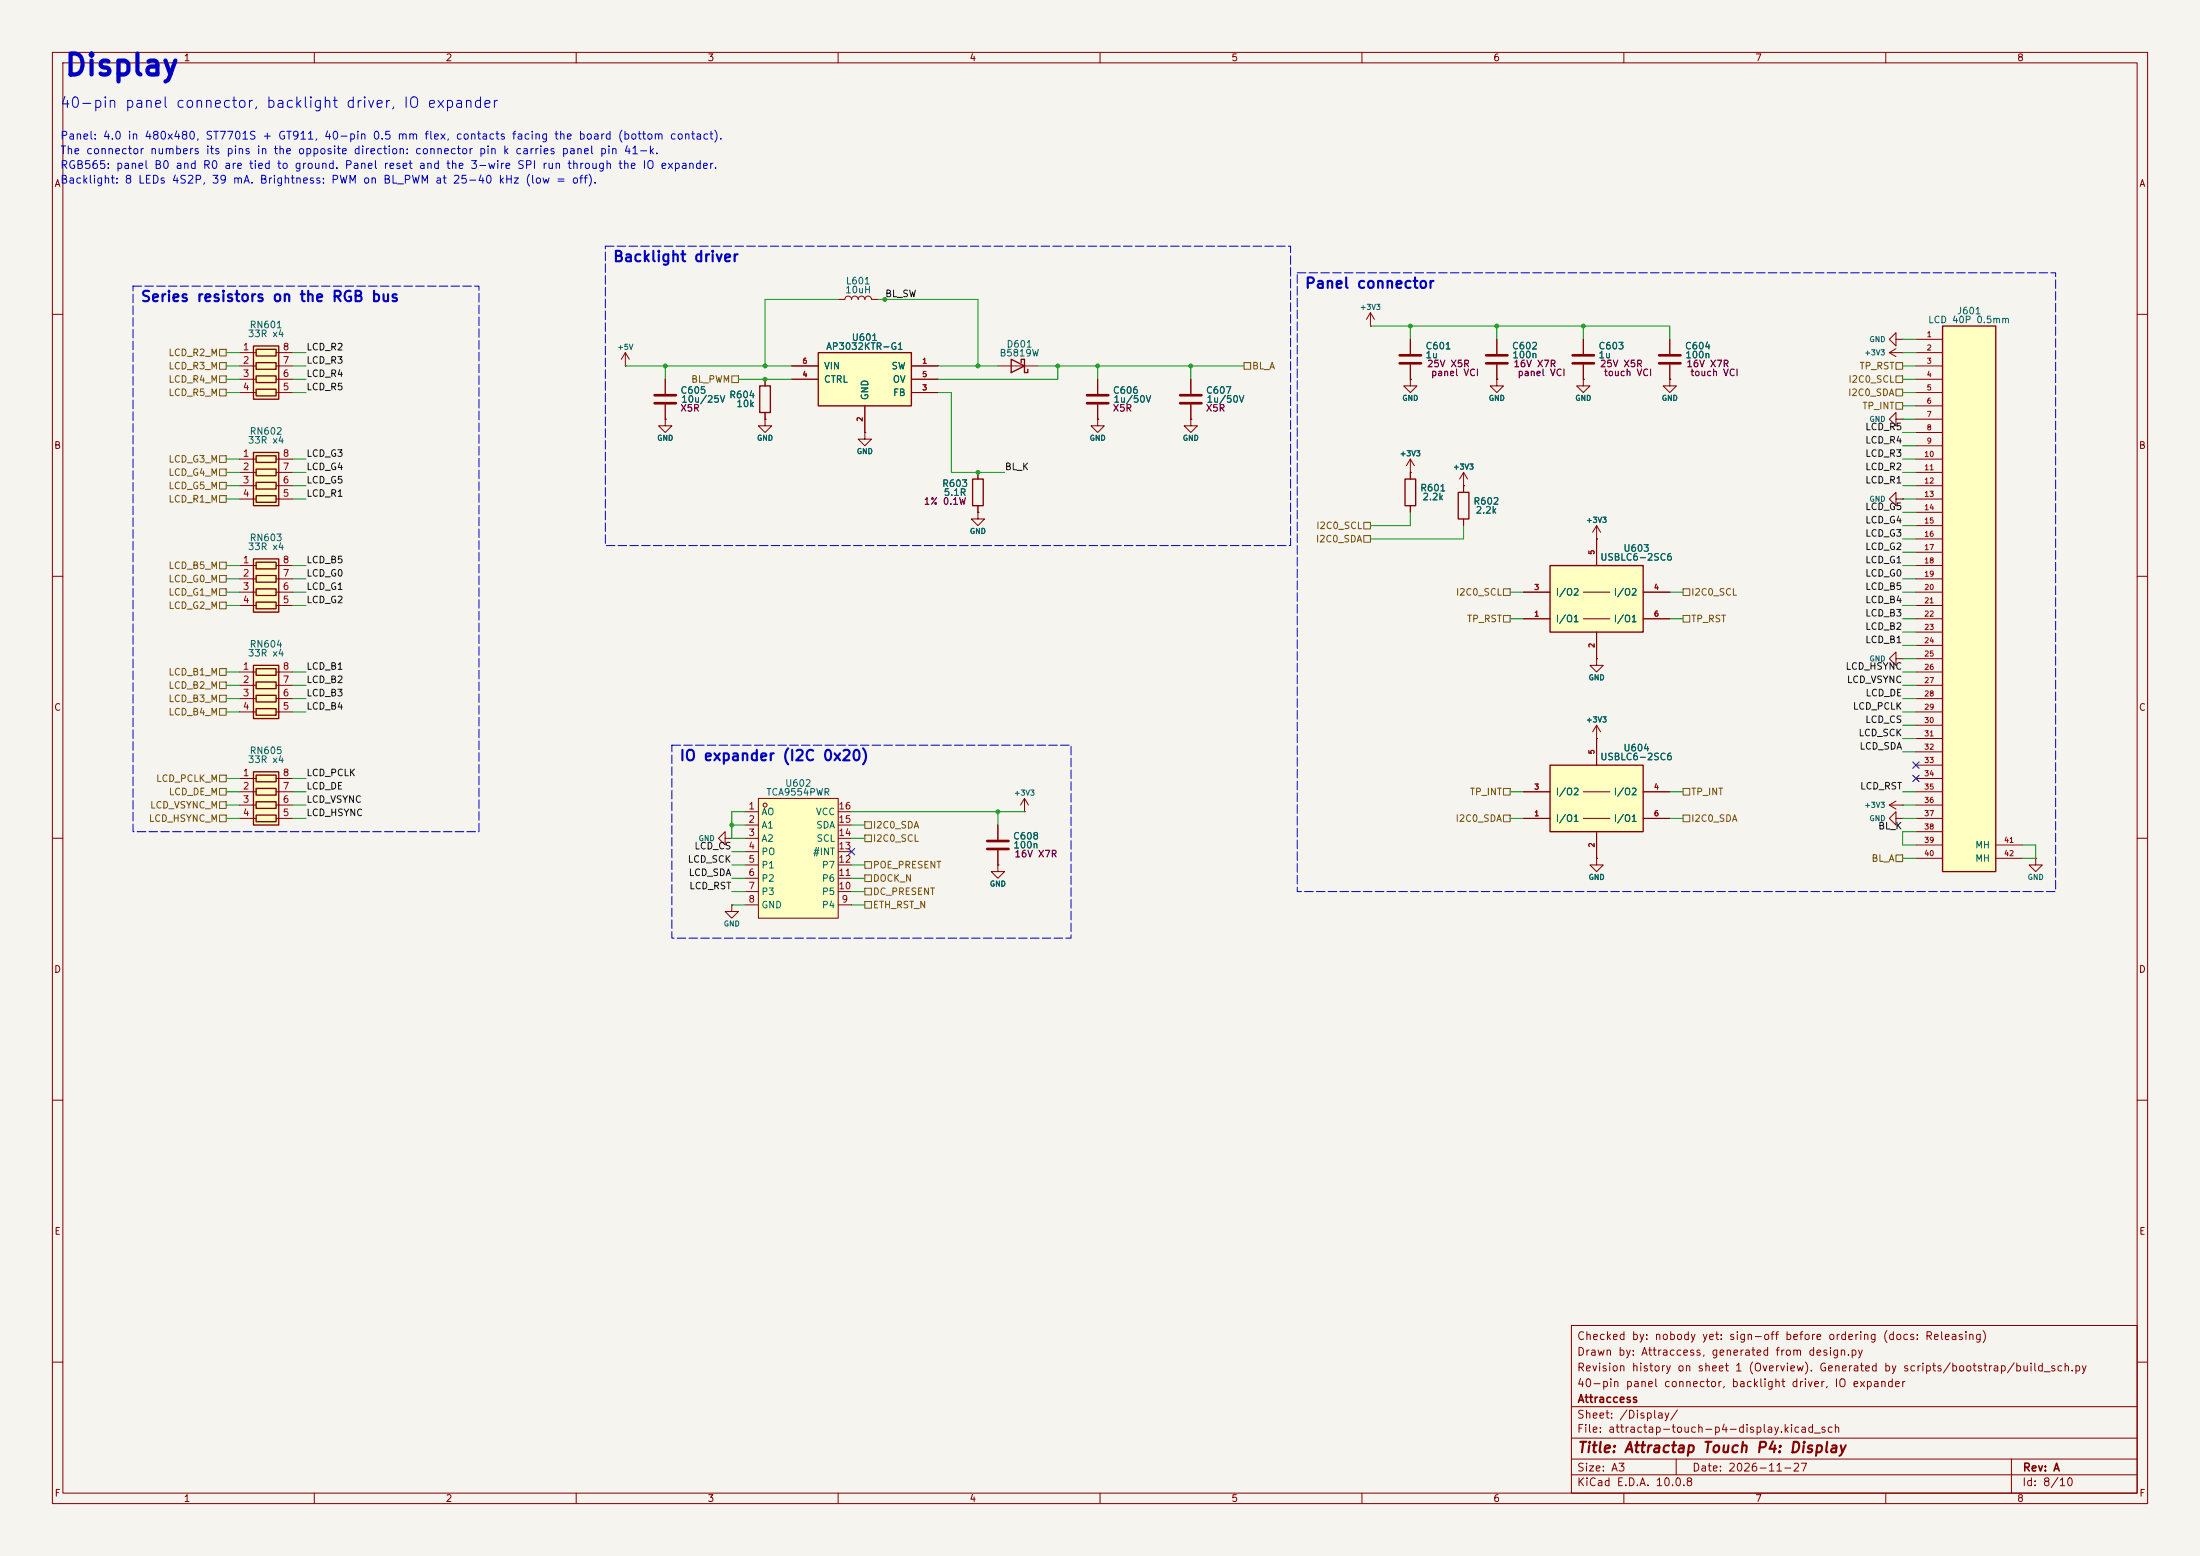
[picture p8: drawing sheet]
<svg xmlns="http://www.w3.org/2000/svg" width="420mm" height="297mm" viewBox="0 0 420 297" stroke-linecap="round" stroke-linejoin="round" font-family="sans-serif">
<path d="M0 0h420v297h-420z" fill="#f5f4ef" stroke="#f5f4ef" stroke-width=".19"/>
<g fill="none" stroke="#840000" stroke-width=".19">
<path d="M10 10h400v277h-400zM12 12h396v273h-396zM60 10v2M110 10v2M160 10v2M210 10v2M260 10v2M310 10v2M360 10v2M10 60h2M408 60h2M10 110h2"/>
<path d="M408 110h2M10 160h2M408 160h2M10 210h2M408 210h2M300 253h108v32h-108zM10 260h2M300 278.5h108M300 274.5h108M300 268.5h108M320 278.5v3M384 278.5v6.5"/>
<path d="M408 260h2M60 285v2M110 285v2M160 285v2M210 285v2M260 285v2M300 281.5h108M310 285v2M360 285v2"/>
</g>
<path d="M48.4 127h4.8v10.2h-4.8z" fill="#ffffc2"/>
<path d="M48.4 127h4.8v10.2h-4.8zM48.9 127.6h3.8v1.3h-3.8zM48.9 130.2h3.8v1.2h-3.8zM48.9 132.7h3.8v1.3h-3.8zM48.9 135.3h3.8v1.2h-3.8z" fill="none" stroke="#840000" stroke-width=".25"/>
<path d="M45.7 128.3h3.2M45.7 130.8h3.2M45.7 133.4h3.2M45.7 135.9h3.2M52.7 128.3h3.2M52.7 130.8h3.2M52.7 133.4h3.2M52.7 135.9h3.2" fill="none" stroke="#840000" stroke-width=".19"/>
<path d="M156.2 67.3h17.8v10.2h-17.8z" fill="#ffffc2"/>
<path d="M156.2 67.3h17.8v10.2h-17.8z" fill="none" stroke="#840000" stroke-width=".25"/>
<path d="M160 57.2h1.3a.64 .64 0 0 1 .6-.7 .64 .64 0 0 1 .7 .7 .64 .64 0 0 1 .6-.7 .64 .64 0 0 1 .6 .7 .64 .64 0 0 1 .7-.7 .64 .64 0 0 1 .6 .7 .64 .64 0 0 1 .6-.7 .64 .64 0 0 1 .7 .7h1.2M151.1 69.9h5.1M151.1 72.4h5.1M165.1 77.5v5.1M174 69.9h5.1M174 74.9h5.1M174 72.4h5.1" fill="none" stroke="#840000" stroke-width=".19"/>
<path d="M144.8 152.4h15.2v22.9h-15.2z" fill="#ffffc2"/>
<g fill="none" stroke="#840000" stroke-width=".19">
<path d="M302.3 72.4v1.3h1.2l-1.2 1.2-1.3-1.2h1.3M302.3 72.4h.1M302.3 64.8v2.8M302.3 69.6v2.8M318.8 72.4v1.3h1.2l-1.2 1.2-1.3-1.2h1.3M318.8 72.4h.1M318.8 64.8v2.8M318.8 69.6v2.8M304.8 125.7v1.3h1.3l-1.3 1.3-1.3-1.3h1.3M304.8 125.7h.1M142.2 154.9h2.6M142.2 157.5h2.6"/>
<path d="M144.8 152.4h15.2v22.9h-15.2zM160 154.9h2.6M160 157.5h2.6M138.4 160v-1.2l-1.2 1.2 1.2 1.3v-1.3h1.3M139.7 160h.1M139.7 172.7v1.3h1.3l-1.3 1.3-1.3-1.3h1.3M139.7 172.7h.1M142.2 160h2.6M142.2 162.6h2.6M142.2 165.1h2.6M142.2 167.6h2.6M142.2 170.2h2.6"/>
<path d="M142.2 172.7h2.6M160 160h2.6M160 162.6h2.6M160 165.1h2.6M160 167.6h2.6M160 170.2h2.6M160 172.7h2.6M304.8 163.8v1.3h1.3l-1.3 1.3-1.3-1.3h1.3M304.8 163.8h.1"/>
<circle cx="146.1" cy="153.7" r=".38"/>
</g>
<path d="M300.2 67.8h4.1M300.2 69.3h4.1M316.7 67.8h4.1M316.7 69.3h4.1" fill="none" stroke="#840000" stroke-width=".51"/>
<path d="M295.9 146.1h17.8v12.7h-17.8z" fill="#ffffc2"/>
<path d="M295.9 146.1h17.8v12.7h-17.8z" fill="none" stroke="#840000" stroke-width=".25"/>
<path d="M290.8 151.1h5.1M290.8 156.2h5.1M302.3 151.1h5M302.3 156.2h5M304.8 141v5.1M304.8 158.8v5M313.7 151.1h5.1M313.7 156.2h5.1" fill="none" stroke="#840000" stroke-width=".19"/>
<path d="M295.9 108h17.8v12.7h-17.8z" fill="#ffffc2"/>
<path d="M295.9 108h17.8v12.7h-17.8z" fill="none" stroke="#840000" stroke-width=".25"/>
<g fill="none" stroke="#840000" stroke-width=".19">
<path d="M119.4 69.9h.1M119.4 67.3l-.8 1.3M119.4 67.3l.7 1.3M119.4 67.3v2.6M290.8 113h5.1M290.8 118.1h5.1M302.3 113h5M302.3 118.1h5M304.8 102.9v5.1M313.7 113h5.1M313.7 118.1h5.1M304.8 120.7v5"/>
<path d="M304.8 138.4v2.6M304.8 138.4l-.8 1.3M304.8 138.4l.8 1.3M304.8 141h.1"/>
</g>
<path d="M48.4 86.4h4.8v10.1h-4.8z" fill="#ffffc2"/>
<path d="M48.4 86.4h4.8v10.1h-4.8zM48.9 87h3.8v1.3h-3.8zM48.9 89.5h3.8v1.3h-3.8zM48.9 92.1h3.8v1.2h-3.8zM48.9 94.6h3.8v1.3h-3.8z" fill="none" stroke="#840000" stroke-width=".25"/>
<path d="M45.7 87.6h3.2M45.7 90.2h3.2M45.7 92.7h3.2M45.7 95.3h3.2M52.7 87.6h3.2M52.7 90.2h3.2M52.7 92.7h3.2M52.7 95.3h3.2" fill="none" stroke="#840000" stroke-width=".19"/>
<path d="M48.4 147.3h4.8v10.2h-4.8z" fill="#ffffc2"/>
<path d="M48.4 147.3h4.8v10.2h-4.8zM48.9 148h3.8v1.2h-3.8zM48.9 150.5h3.8v1.3h-3.8zM48.9 153h3.8v1.3h-3.8zM48.9 155.6h3.8v1.2h-3.8z" fill="none" stroke="#840000" stroke-width=".25"/>
<path d="M45.7 148.6h3.2M45.7 151.1h3.2M45.7 153.7h3.2M45.7 156.2h3.2M52.7 148.6h3.2M52.7 151.1h3.2M52.7 153.7h3.2M52.7 156.2h3.2" fill="none" stroke="#840000" stroke-width=".19"/>
<path d="M48.4 66h4.8v10.2h-4.8z" fill="#ffffc2"/>
<path d="M48.4 66h4.8v10.2h-4.8zM48.9 66.7h3.8v1.2h-3.8zM48.9 69.2h3.8v1.3h-3.8zM48.9 71.8h3.8v1.2h-3.8zM48.9 74.3h3.8v1.3h-3.8z" fill="none" stroke="#840000" stroke-width=".25"/>
<path d="M45.7 67.3h3.2M45.7 69.9h3.2M45.7 72.4h3.2M45.7 74.9h3.2M52.7 67.3h3.2M52.7 69.9h3.2M52.7 72.4h3.2M52.7 74.9h3.2M186.7 97.8v1.3h1.3l-1.3 1.2-1.3-1.2h1.3M186.7 97.8h.1" fill="none" stroke="#840000" stroke-width=".19"/>
<path d="M48.4 106.7h4.8v10.1h-4.8z" fill="#ffffc2"/>
<path d="M48.4 106.7h4.8v10.1h-4.8zM48.9 107.3h3.8v1.3h-3.8zM48.9 109.9h3.8v1.2h-3.8zM48.9 112.4h3.8v1.3h-3.8zM48.9 114.9h3.8v1.3h-3.8z" fill="none" stroke="#840000" stroke-width=".25"/>
<g fill="none" stroke="#840000" stroke-width=".19">
<path d="M45.7 108h3.2M45.7 110.5h3.2M45.7 113h3.2M45.7 115.6h3.2M52.7 108h3.2M52.7 110.5h3.2M52.7 113h3.2M52.7 115.6h3.2M304.8 102.9h.1M304.8 100.3l-.8 1.3M304.8 100.3l.8 1.3M304.8 100.3v2.6"/>
<path d="M360.7 153.7l1.2 .7M360.7 153.7h2.5M361.9 156.2v-1.3l-1.2 1.3 1.2 1.3v-1.3h1.3M361.9 152.9l-1.2 .8M363.2 153.7h.1M363.2 156.2h.1"/>
</g>
<path d="M370.8 62.2h10.2v104.2h-10.2z" fill="#ffffc2"/>
<path d="M145 73.7h2.1v5h-2.1zM193 68.6l2.6 1.3-2.6 1.2zM194.9 69.2v-.6h.7v2.5h.6v-.6M370.8 62.2h10.2v104.2h-10.2zM185.7 91.4h2v5.1h-2zM268.2 91.4h2.1v5.1h-2.1zM278.4 94h2v5.1h-2z" fill="none" stroke="#840000" stroke-width=".25"/>
<g fill="none" stroke="#840000" stroke-width=".19">
<path d="M261.6 59.7l-.7 1.3M261.6 59.7l.8 1.3M261.6 59.7v2.5M127 72.4v2.8M127 77.2v2.8M146 72.4v1.3M146 78.7v1.3M151.1 69.9h5.1M151.1 72.4h5.1M165.1 77.5v5.1M174 69.9h5.1M174 72.4h5.1"/>
<path d="M174 74.9h5.1M190.5 69.9h7.6M209.5 72.4v2.8M209.5 77.2v2.8M227.3 72.4v2.8M227.3 77.2v2.8M261.6 62.2h.1M269.2 72.4v1.3h1.3l-1.3 1.2-1.2-1.2h1.2M269.2 72.4h.1M269.2 64.8v2.8M269.2 69.6v2.8M285.7 72.4v1.3h1.3l-1.3 1.2-1.2-1.2h1.2"/>
<path d="M285.7 72.4h.1M285.7 64.8v2.8M285.7 69.6v2.8M302.3 72.4h.1M302.3 64.8v2.8M302.3 69.6v2.8M318.8 72.4h.1M318.8 64.8v2.8M318.8 69.6v2.8M360.7 67.3h2.5M360.7 67.3l1.2 .8M361.9 64.8v-1.3l-1.2 1.3 1.2 1.2v-1.2h1.3"/>
<path d="M361.9 66.5l-1.2 .8M363.2 64.8h.1M363.2 67.3h.1M365.8 64.8h5M365.8 67.3h5M365.8 69.9h5M365.8 72.4h5M365.8 74.9h5M365.8 77.5h5M127 80v1.3h1.3l-1.3 1.3-1.3-1.3h1.3M127 80h.1M146 80v1.3h1.3l-1.3 1.3-1.2-1.3h1.2"/>
<path d="M146 80h.1M165.1 82.6v1.2h1.3l-1.3 1.3-1.3-1.3h1.3M165.1 82.6h.1M186.7 97.8h.1M186.7 90.2v1.2M186.7 96.5v1.3M209.5 80v1.3h1.3l-1.3 1.3-1.2-1.3h1.2M209.5 80h.1M227.3 80v1.3h1.3l-1.3 1.3-1.2-1.3h1.2M227.3 80h.1M269.2 90.2h.1M269.2 87.6v3.8"/>
<path d="M269.2 96.5v1.3M269.2 87.6l-.7 1.3M269.2 87.6l.8 1.3M279.4 92.7h.1M279.4 90.2v3.8M279.4 99.1v1.2M279.4 90.2l-.8 1.2M279.4 90.2l.8 1.2M361.9 95.3v-1.3l-1.2 1.3 1.2 1.2v-1.2h1.3M361.9 80v-1.3l-1.2 1.3 1.2 1.3v-1.3h1.3M363.2 95.3h.1M363.2 80h.1"/>
<path d="M365.8 80h5M365.8 82.6h5M365.8 85.1h5M365.8 87.6h5M365.8 90.2h5M365.8 92.7h5M365.8 95.3h5M365.8 97.8h5M290.8 113h5.1M290.8 118.1h5.1M304.8 102.9h.1M304.8 102.9v5.1"/>
<path d="M313.7 113h5.1M313.7 118.1h5.1M365.8 100.3h5M365.8 102.9h5M365.8 105.4h5M365.8 108h5M365.8 110.5h5M365.8 113h5M365.8 115.6h5M365.8 118.1h5M304.8 125.7h.1M304.8 120.7v5"/>
<path d="M361.9 125.7v-1.2l-1.2 1.2 1.2 1.3v-1.3h1.3M363.2 125.7h.1M365.8 120.7h5M365.8 123.2h5M365.8 125.7h5M365.8 128.3h5M365.8 130.8h5M365.8 133.4h5M365.8 135.9h5M365.8 138.4h5M190.5 157.5v2.8M195.6 154.9h.1"/>
<path d="M195.6 152.4l-.8 1.3M195.6 152.4l.7 1.3M195.6 152.4v2.5M290.8 151.1h5.1M290.8 156.2h5.1M304.8 141h.1M304.8 141v5.1M304.8 158.8v5M313.7 151.1h5.1M313.7 156.2h5.1M365.8 141h5M365.8 143.5h5"/>
<path d="M365.8 146.1h5M365.8 148.6h5M365.8 151.1h5M365.8 153.7h5M365.8 156.2h5M365.8 158.8h5M190.5 165.1v1.3h1.3l-1.3 1.2-1.3-1.2h1.3M190.5 165.1h.1M190.5 162.3v2.8M304.8 163.8h.1M365.8 161.3h5M365.8 163.8h5"/>
<path d="M381 161.3h5.1M381 163.8h5.1M388.6 163.8v1.3h1.3l-1.3 1.3-1.3-1.3h1.3M388.6 163.8h.1"/>
</g>
<path d="M125 75.4h4M125 77h4M207.5 75.4h4.1M207.5 77h4.1M225.3 75.4h4.1M225.3 77h4.1M267.2 67.8h4.1M267.2 69.3h4.1M283.7 67.8h4.1M283.7 69.3h4.1M188.5 160.5h4M188.5 162.1h4" fill="none" stroke="#840000" stroke-width=".51"/>
<g fill="none" stroke="#725600" stroke-width=".19">
<path d="M41.9 71.8h1.3v1.2h-1.3zM41.9 66.7h1.3v1.2h-1.3zM41.9 69.2h1.3v1.3h-1.3zM41.9 74.3h1.3v1.3h-1.3zM139.7 71.8h1.3v1.2h-1.3zM237.5 69.2h1.3v1.3h-1.3zM361.9 69.2h1.3v1.3h-1.3zM361.9 71.8h1.3v1.2h-1.3zM361.9 74.3h1.3v1.3h-1.3zM361.9 76.8h1.3v1.3h-1.3zM41.9 94.6h1.3v1.3h-1.3zM41.9 87h1.3v1.3h-1.3z"/>
<path d="M41.9 89.5h1.3v1.3h-1.3zM41.9 92.1h1.3v1.2h-1.3zM260.3 99.7h1.3v1.3h-1.3zM41.9 107.3h1.3v1.3h-1.3zM41.9 114.9h1.3v1.3h-1.3zM41.9 112.4h1.3v1.3h-1.3zM41.9 109.9h1.3v1.2h-1.3zM260.3 102.2h1.3v1.3h-1.3zM287 112.4h1.3v1.3h-1.3zM287 117.5h1.3v1.2h-1.3zM321.3 112.4h1.3v1.3h-1.3zM321.3 117.5h1.3v1.2h-1.3z"/>
<path d="M41.9 135.3h1.3v1.2h-1.3zM41.9 132.7h1.3v1.3h-1.3zM41.9 130.2h1.3v1.2h-1.3zM41.9 127.6h1.3v1.3h-1.3zM41.9 148h1.3v1.2h-1.3zM41.9 150.5h1.3v1.3h-1.3zM41.9 155.6h1.3v1.2h-1.3zM41.9 153h1.3v1.3h-1.3zM165.1 159.4h1.3v1.3h-1.3zM165.1 156.8h1.3v1.3h-1.3zM287 150.5h1.3v1.3h-1.3zM287 155.6h1.3v1.2h-1.3z"/>
<path d="M321.3 155.6h1.3v1.2h-1.3zM321.3 150.5h1.3v1.3h-1.3zM165.1 164.5h1.3v1.2h-1.3zM165.1 172.1h1.3v1.3h-1.3zM165.1 167h1.3v1.3h-1.3zM165.1 169.5h1.3v1.3h-1.3zM361.9 163.2h1.3v1.3h-1.3z"/>
</g>
<g fill="none" stroke="#009600" stroke-width=".19">
<path d="M160 57.2h-14v12.7M167.6 57.2h19.1v12.7M43.2 72.4h2.5M43.2 74.9h2.5M43.2 69.9h2.5M43.2 67.3h2.5M55.9 72.4h2.5M55.9 74.9h2.5M55.9 69.9h2.5M55.9 67.3h2.5M119.4 69.9h31.7M127 69.9v2.5"/>
<path d="M141 72.4h10.1M179.1 74.9h2.5v15.3h10.2M179.1 69.9h11.4M198.1 69.9h39.4M201.9 69.9v2.5h-22.8M209.5 69.9v2.5M227.3 69.9v2.5M261.6 62.2h57.2v2.6M269.2 62.2v2.6M285.7 62.2v2.6M302.3 62.2v2.6M363.2 72.4h2.6"/>
<path d="M363.2 74.9h2.6M363.2 77.5h2.6M363.2 69.9h2.6M363.2 67.3h2.6M363.2 64.8h2.6M43.2 90.2h2.5M43.2 95.3h2.5M43.2 87.6h2.5M43.2 92.7h2.5M55.9 90.2h2.5M55.9 95.3h2.5M55.9 87.6h2.5"/>
<path d="M55.9 92.7h2.5M269.2 97.8v2.5h-7.6M363.2 90.2h2.6M363.2 95.3h2.6M363.2 87.6h2.6M363.2 92.7h2.6M363.2 85.1h2.6M363.2 80h2.6M363.2 82.6h2.6M363.2 97.8h2.6M43.2 115.6h2.5M43.2 113h2.5"/>
<path d="M43.2 110.5h2.5M43.2 108h2.5M55.9 115.6h2.5M55.9 113h2.5M55.9 110.5h2.5M55.9 108h2.5M279.4 100.3v2.6h-17.8M288.3 113h2.5M288.3 118.1h2.5M318.8 113h2.5M318.8 118.1h2.5M363.2 115.6h2.6"/>
<path d="M363.2 113h2.6M363.2 110.5h2.6M363.2 108h2.6M363.2 118.1h2.6M363.2 100.3h2.6M363.2 102.9h2.6M363.2 105.4h2.6M43.2 130.8h2.5M43.2 135.9h2.5M43.2 133.4h2.5M43.2 128.3h2.5M55.9 130.8h2.5"/>
<path d="M55.9 135.9h2.5M55.9 133.4h2.5M55.9 128.3h2.5M363.2 130.8h2.6M363.2 135.9h2.6M363.2 133.4h2.6M363.2 128.3h2.6M363.2 125.7h2.6M363.2 120.7h2.6M363.2 123.2h2.6M363.2 138.4h2.6M43.2 148.6h2.5"/>
<path d="M43.2 156.2h2.5M43.2 153.7h2.5M43.2 151.1h2.5M55.9 148.6h2.5M55.9 156.2h2.5M55.9 153.7h2.5M55.9 151.1h2.5M139.7 157.5h2.5M142.2 154.9h-2.5v5.1h2.5M162.6 157.5h2.5M162.6 154.9h33M190.5 154.9v2.6"/>
<path d="M288.3 156.2h2.5M288.3 151.1h2.5M318.8 156.2h2.5M318.8 151.1h2.5M363.2 156.2h2.6M363.2 153.7h2.6M363.2 151.1h2.6M363.2 141h2.6M363.2 143.5h2.6M365.8 158.8h-2.6v2.5h2.6M139.7 172.7h2.5M139.7 162.6h2.5"/>
<path d="M139.7 170.2h2.5M139.7 167.6h2.5M139.7 165.1h2.5M162.6 172.7h2.5M162.6 160h2.5M162.6 170.2h2.5M162.6 167.6h2.5M162.6 165.1h2.5M363.2 163.8h2.6M386.1 161.3h2.5v2.5h-2.5"/>
</g>
<path d="M365.2 145.4l1.2 1.3M365.2 148l1.2 1.2M366.4 145.4l-1.2 1.3M366.4 148l-1.2 1.2M162 162l1.2 1.2M163.2 162l-1.2 1.2" fill="none" stroke="#000084" stroke-width=".19"/>
<path d="M25.4 54.6h66v104.2h-66zM115.6 47h130.8v57.1h-130.8zM247.6 52.1h144.8v118.1h-144.8zM128.3 142.2h76.2v36.9h-76.2z" fill="none" stroke="#0000c2" stroke-width=".19" stroke-dasharray="1.6 .6"/>
<g fill="#009600">
<circle cx="269.2" cy="62.2" r=".46"/>
<circle cx="285.7" cy="62.2" r=".46"/>
<circle cx="302.3" cy="62.2" r=".46"/>
<circle cx="227.3" cy="69.9" r=".46"/>
<circle cx="201.9" cy="69.9" r=".46"/>
<circle cx="186.7" cy="69.9" r=".46"/>
<circle cx="186.7" cy="90.2" r=".46"/>
<circle cx="209.5" cy="69.9" r=".46"/>
<circle cx="168.9" cy="57.2" r=".46"/>
<circle cx="146" cy="69.9" r=".46"/>
<circle cx="146" cy="72.4" r=".46"/>
<circle cx="127" cy="69.9" r=".46"/>
<circle cx="139.7" cy="157.5" r=".46"/>
<circle cx="190.5" cy="154.9" r=".46"/>
</g>
<text font-size="4" fill="#0000c2" x="12.1" y="15.4">Display</text>
<g font-size="2" fill="#0000c2">
<text x="11.3" y="21.1">40-pin panel connector, backlight driver, IO expander</text>
<text x="116.9" y="50.5">Backlight driver</text>
<text x="26.7" y="58.1">Series resistors on the RGB bus</text>
<text x="249" y="55.6">Panel connector</text>
<text x="129.6" y="145.7">IO expander (I2C 0x20)</text>
</g>
<text font-size="2" fill="#840000" x="301" y="277.8">Title: Attractap Touch P4: Display</text>
<g font-size="1.5" fill="#0000c2">
<text x="11.4" y="29.8">The connector numbers its pins in the opposite direction: connector pin k carries panel pin 41-k.</text>
<text x="11.4" y="27">Panel: 4.0 in 480x480, ST7701S + GT911, 40-pin 0.5 mm flex, contacts facing the board (bottom contact).</text>
<text x="11.4" y="35.4">Backlight: 8 LEDs 4S2P, 39 mA. Brightness: PWM on BL_PWM at 25-40 kHz (low = off).</text>
<text x="11.4" y="32.6">RGB565: panel B0 and R0 are tied to ground. Panel reset and the 3-wire SPI run through the IO expander.</text>
</g>
<g font-size="1.5" fill="#840000">
<text x="300.9" y="256.1">Checked by: nobody yet: sign-off before ordering (docs: Releasing)</text>
<text x="300.9" y="262.1">Revision history on sheet 1 (Overview). Generated by scripts/bootstrap/build_sch.py</text>
<text x="300.9" y="259.1">Drawn by: Attraccess, generated from design.py</text>
<text x="300.9" y="265.1">40-pin panel connector, backlight driver, IO expander</text>
<text x="301" y="268.1">Attraccess</text>
<text x="300.9" y="273.8">File: attractap-touch-p4-display.kicad_sch</text>
<text x="300.9" y="271.1">Sheet: /Display/</text>
<text x="300.9" y="281.2">Size: A3</text>
<text x="322.9" y="281.2">Date: 2026-11-27</text>
<text x="386" y="281.2">Rev: A</text>
<text x="300.9" y="284">KiCad E.D.A. 10.0.8</text>
<text x="385.9" y="284">Id: 8/10</text>
</g>
<g font-size="1.3" fill="#840000">
<text x="35" y="12">1</text>
<text x="85" y="12">2</text>
<text x="135" y="12">3</text>
<text x="185" y="12">4</text>
<text x="235" y="12">5</text>
<text x="285" y="12">6</text>
<text x="335" y="12">7</text>
<text x="385" y="12">8</text>
<text x="10.3" y="36">A</text>
<text x="408.3" y="36">A</text>
<text x="10.2" y="86">B</text>
<text x="408.2" y="86">B</text>
<text x="10.2" y="136">C</text>
<text x="408.2" y="136">C</text>
<text x="10.2" y="186">D</text>
<text x="408.2" y="186">D</text>
<text x="10.3" y="236">E</text>
<text x="408.3" y="236">E</text>
<text x="10.3" y="286">F</text>
<text x="35" y="287">1</text>
<text x="85" y="287">2</text>
<text x="135" y="287">3</text>
<text x="185" y="287">4</text>
<text x="235" y="287">5</text>
<text x="285" y="287">6</text>
<text x="335" y="287">7</text>
<text x="385" y="287">8</text>
<text x="408.3" y="286">F</text>
</g>
<g font-size="1.3" fill="#006464">
<text x="161.3" y="56.3">10uH</text>
<text x="161.4" y="54.6">L601</text>
<text x="47.2" y="64.7">33R x4</text>
<text x="47.6" y="63">RN601</text>
<text x="162.5" y="65.4">U601</text>
<text x="368" y="62">LCD 40P 0.5mm</text>
<text x="373.5" y="60.3">J601</text>
<text x="157.2" y="70.8">VIN</text>
<text x="157.6" y="67.1">AP3032KTR-G1</text>
<text x="170.1" y="70.8">SW</text>
<text x="190.7" y="68.3">B5819W</text>
<text x="192.1" y="66.6">D601</text>
<text x="272" y="67">C601</text>
<text x="272" y="68.7">1u</text>
<text x="288.5" y="67">C602</text>
<text x="288.6" y="68.7">100n</text>
<text x="305.1" y="67">C603</text>
<text x="305.1" y="68.7">1u</text>
<text x="321.6" y="67">C604</text>
<text x="321.6" y="68.7">100n</text>
<text x="129.8" y="75.5">C605</text>
<text x="129.9" y="77.2">10u/25V</text>
<text x="139.1" y="76.3">R604</text>
<text x="157.2" y="73.4">CTRL</text>
<text x="166.1" y="76.5" transform="rotate(-90 166.1 76.5)">GND</text>
<text x="170.3" y="73.4">OV</text>
<text x="170.4" y="75.9">FB</text>
<text x="212.3" y="75.5">C606</text>
<text x="212.5" y="77.2">1u/50V</text>
<text x="230.1" y="75.5">C607</text>
<text x="230.2" y="77.2">1u/50V</text>
<text x="47.6" y="83.3">RN602</text>
<text x="140.5" y="78">10k</text>
<text x="47.2" y="85">33R x4</text>
<text x="179.8" y="93.2">R603</text>
<text x="180.1" y="94.9">5.1R</text>
<text x="271" y="94.1">R601</text>
<text x="271.4" y="95.8">2.2k</text>
<text x="281.2" y="96.6">R602</text>
<text x="281.6" y="98.3">2.2k</text>
<text x="47.2" y="105.3">33R x4</text>
<text x="47.6" y="103.6">RN603</text>
<text x="305.4" y="107.3">USBLC6-2SC6</text>
<text x="309.8" y="105.6">U603</text>
<text x="296.9" y="114">I/O2</text>
<text x="308" y="114">I/O2</text>
<text x="296.9" y="119.1">I/O1</text>
<text x="308" y="119.1">I/O1</text>
<text x="47.2" y="125.6">33R x4</text>
<text x="47.6" y="123.9">RN604</text>
<text x="309.8" y="143.7">U604</text>
<text x="47.2" y="145.9">33R x4</text>
<text x="47.6" y="144.2">RN605</text>
<text x="305.4" y="145.4">USBLC6-2SC6</text>
<text x="145.3" y="155.9">AO</text>
<text x="146.2" y="152.2">TCA9554PWR</text>
<text x="149.8" y="150.5">U602</text>
<text x="155.7" y="155.9">VCC</text>
<text x="296.9" y="152.1">I/O2</text>
<text x="308" y="152.1">I/O2</text>
<text x="145.3" y="158.4">A1</text>
<text x="145.3" y="161">A2</text>
<text x="155.7" y="158.4">SDA</text>
<text x="155.8" y="161">SCL</text>
<text x="193.3" y="160.6">C608</text>
<text x="296.9" y="157.2">I/O1</text>
<text x="308" y="157.2">I/O1</text>
<text x="145.3" y="163.5">PO</text>
<text x="145.3" y="166.1">P1</text>
<text x="155.1" y="163.5">#INT</text>
<text x="156.8" y="166.1">P7</text>
<text x="193.4" y="162.3">100n</text>
<text x="377" y="162.3">MH</text>
<text x="377" y="164.8">MH</text>
<text x="145.3" y="168.6">P2</text>
<text x="145.3" y="171.1">P3</text>
<text x="145.3" y="173.7">GND</text>
<text x="156.8" y="173.7">P4</text>
<text x="156.8" y="171.1">P5</text>
<text x="156.8" y="168.6">P6</text>
</g>
<g font-size="1.3" fill="#0f0f0f">
<text x="168.9" y="57">BL_SW</text>
<text x="58.4" y="69.7">LCD_R3</text>
<text x="58.4" y="67.2">LCD_R2</text>
<text x="58.4" y="74.8">LCD_R5</text>
<text x="58.4" y="72.3">LCD_R4</text>
<text x="356" y="82.4">LCD_R5</text>
<text x="58.4" y="87.5">LCD_G3</text>
<text x="356" y="87.5">LCD_R3</text>
<text x="356" y="85">LCD_R4</text>
<text x="58.4" y="95.1">LCD_R1</text>
<text x="58.4" y="92.6">LCD_G5</text>
<text x="58.4" y="90">LCD_G4</text>
<text x="191.7" y="90">BL_K</text>
<text x="356" y="92.6">LCD_R1</text>
<text x="356" y="90">LCD_R2</text>
<text x="356" y="100.2">LCD_G4</text>
<text x="356" y="97.7">LCD_G5</text>
<text x="58.4" y="107.8">LCD_B5</text>
<text x="356" y="105.3">LCD_G2</text>
<text x="356" y="107.8">LCD_G1</text>
<text x="356" y="102.7">LCD_G3</text>
<text x="58.4" y="112.9">LCD_G1</text>
<text x="58.4" y="110.4">LCD_G0</text>
<text x="356" y="112.9">LCD_B5</text>
<text x="356" y="110.4">LCD_G0</text>
<text x="58.4" y="115.4">LCD_G2</text>
<text x="356" y="115.4">LCD_B4</text>
<text x="356" y="118">LCD_B3</text>
<text x="356" y="120.5">LCD_B2</text>
<text x="356" y="123.1">LCD_B1</text>
<text x="58.4" y="130.7">LCD_B2</text>
<text x="58.4" y="128.1">LCD_B1</text>
<text x="352.2" y="128.1">LCD_HSYNC</text>
<text x="352.5" y="130.7">LCD_VSYNC</text>
<text x="58.4" y="135.8">LCD_B4</text>
<text x="58.4" y="133.2">LCD_B3</text>
<text x="353.6" y="135.8">LCD_PCLK</text>
<text x="356" y="133.2">LCD_DE</text>
<text x="354.7" y="140.8">LCD_SCK</text>
<text x="354.9" y="143.4">LCD_SDA</text>
<text x="356" y="138.3">LCD_CS</text>
<text x="58.4" y="148.5">LCD_PCLK</text>
<text x="58.4" y="153.5">LCD_VSYNC</text>
<text x="58.4" y="151">LCD_DE</text>
<text x="355" y="151">LCD_RST</text>
<text x="58.4" y="156.1">LCD_HSYNC</text>
<text x="358.5" y="158.6">BL_K</text>
<text x="131.2" y="165">LCD_SCK</text>
<text x="131.4" y="167.5">LCD_SDA</text>
<text x="132.5" y="162.4">LCD_CS</text>
<text x="131.5" y="170.1">LCD_RST</text>
</g>
<g font-size="1.3" fill="#725600">
<text x="32.1" y="68.3">LCD_R2_M</text>
<text x="32.1" y="70.8">LCD_R3_M</text>
<text x="238.9" y="70.8">BL_A</text>
<text x="354.9" y="70.8">TP_RST</text>
<text x="32.1" y="73.4">LCD_R4_M</text>
<text x="32.1" y="75.9">LCD_R5_M</text>
<text x="131.8" y="73.4">BL_PWM</text>
<text x="352.7" y="75.9">I2C0_SDA</text>
<text x="352.8" y="73.4">I2C0_SCL</text>
<text x="355.4" y="78.4">TP_INT</text>
<text x="32.1" y="88.6">LCD_G3_M</text>
<text x="32.1" y="91.1">LCD_G4_M</text>
<text x="32.1" y="93.7">LCD_G5_M</text>
<text x="32.1" y="96.2">LCD_R1_M</text>
<text x="251.2" y="101.3">I2C0_SCL</text>
<text x="251.1" y="103.8">I2C0_SDA</text>
<text x="32.1" y="108.9">LCD_B5_M</text>
<text x="32.1" y="114">LCD_G1_M</text>
<text x="32.1" y="111.5">LCD_G0_M</text>
<text x="277.8" y="114">I2C0_SCL</text>
<text x="322.7" y="114">I2C0_SCL</text>
<text x="32.1" y="116.5">LCD_G2_M</text>
<text x="280" y="119.1">TP_RST</text>
<text x="322.7" y="119.1">TP_RST</text>
<text x="32.1" y="131.8">LCD_B2_M</text>
<text x="32.1" y="129.2">LCD_B1_M</text>
<text x="32.1" y="136.9">LCD_B4_M</text>
<text x="32.1" y="134.3">LCD_B3_M</text>
<text x="29.7" y="149.6">LCD_PCLK_M</text>
<text x="28.6" y="154.6">LCD_VSYNC_M</text>
<text x="32.1" y="152.1">LCD_DE_M</text>
<text x="280.5" y="152.1">TP_INT</text>
<text x="322.7" y="152.1">TP_INT</text>
<text x="28.3" y="157.2">LCD_HSYNC_M</text>
<text x="166.5" y="161">I2C0_SCL</text>
<text x="166.5" y="158.4">I2C0_SDA</text>
<text x="277.8" y="157.2">I2C0_SDA</text>
<text x="322.7" y="157.2">I2C0_SDA</text>
<text x="166.5" y="166.1">POE_PRESENT</text>
<text x="357.2" y="164.8">BL_A</text>
<text x="166.5" y="173.7">ETH_RST_N</text>
<text x="166.5" y="168.6">DOCK_N</text>
<text x="166.5" y="171.1">DC_PRESENT</text>
</g>
<g font-size="1.3" fill="#a90000">
<text x="46.3" y="67.2">1</text>
<text x="46.3" y="69.7">2</text>
<text x="53.9" y="69.7">7</text>
<text x="53.9" y="67.2">8</text>
<text x="46.3" y="72.3">3</text>
<text x="46.3" y="74.8">4</text>
<text x="53.9" y="74.8">5</text>
<text x="53.9" y="72.3">6</text>
<text x="46.3" y="87.5">1</text>
<text x="53.9" y="87.5">8</text>
<text x="46.3" y="90">2</text>
<text x="46.3" y="92.6">3</text>
<text x="46.3" y="95.1">4</text>
<text x="53.9" y="95.1">5</text>
<text x="53.9" y="92.6">6</text>
<text x="53.9" y="90">7</text>
<text x="46.3" y="107.8">1</text>
<text x="53.9" y="107.8">8</text>
<text x="46.3" y="110.4">2</text>
<text x="46.3" y="112.9">3</text>
<text x="53.9" y="112.9">6</text>
<text x="53.9" y="110.4">7</text>
<text x="46.3" y="115.4">4</text>
<text x="53.9" y="115.4">5</text>
<text x="46.3" y="128.1">1</text>
<text x="46.3" y="130.7">2</text>
<text x="53.9" y="130.7">7</text>
<text x="53.9" y="128.1">8</text>
<text x="46.3" y="133.2">3</text>
<text x="46.3" y="135.8">4</text>
<text x="53.9" y="135.8">5</text>
<text x="53.9" y="133.2">6</text>
<text x="46.3" y="148.5">1</text>
<text x="53.9" y="148.5">8</text>
<text x="46.3" y="151">2</text>
<text x="46.3" y="153.5">3</text>
<text x="53.9" y="153.5">6</text>
<text x="53.9" y="151">7</text>
<text x="142.8" y="154.8">1</text>
<text x="160" y="154.8">16</text>
<text x="46.3" y="156.1">4</text>
<text x="53.9" y="156.1">5</text>
<text x="142.8" y="157.3">2</text>
<text x="142.8" y="159.9">3</text>
<text x="160" y="159.9">14</text>
<text x="160" y="157.3">15</text>
<text x="142.8" y="162.4">4</text>
<text x="142.8" y="165">5</text>
<text x="142.8" y="167.5">6</text>
<text x="160" y="167.5">11</text>
<text x="160" y="165">12</text>
<text x="160" y="162.4">13</text>
<text x="142.8" y="170">7</text>
<text x="142.8" y="172.6">8</text>
<text x="160" y="170">10</text>
<text x="160.6" y="172.6">9</text>
</g>
<g font-size="1.3" fill="#840084">
<text x="272.3" y="70.4">25V X5R</text>
<text x="288.8" y="70.4">16V X7R</text>
<text x="305.3" y="70.4">25V X5R</text>
<text x="321.8" y="70.4">16V X7R</text>
<text x="273.1" y="72.1">panel VCI</text>
<text x="289.6" y="72.1">panel VCI</text>
<text x="306.1" y="72.1">touch VCI</text>
<text x="322.6" y="72.1">touch VCI</text>
<text x="129.8" y="78.9">X5R</text>
<text x="212.3" y="78.9">X5R</text>
<text x="230.1" y="78.9">X5R</text>
<text x="176.3" y="96.6">1% 0.1W</text>
<text x="193.6" y="164">16V X7R</text>
</g>
<g font-size="1" fill="#006464">
<text x="259.5" y="59.4">+3V3</text>
<text x="356.8" y="65.5">GND</text>
<text x="117.8" y="67">+5V</text>
<text x="355.8" y="68.1">+3V3</text>
<text x="267.6" y="76.7">GND</text>
<text x="284.1" y="76.7">GND</text>
<text x="300.6" y="76.7">GND</text>
<text x="317.1" y="76.7">GND</text>
<text x="356.8" y="80.8">GND</text>
<text x="125.4" y="84.4">GND</text>
<text x="144.4" y="84.4">GND</text>
<text x="163.5" y="86.9">GND</text>
<text x="207.9" y="84.4">GND</text>
<text x="225.7" y="84.4">GND</text>
<text x="267.1" y="87.3">+3V3</text>
<text x="277.3" y="89.9">+3V3</text>
<text x="302.7" y="100">+3V3</text>
<text x="356.8" y="96">GND</text>
<text x="185.1" y="102.1">GND</text>
<text x="303.2" y="130.1">GND</text>
<text x="356.8" y="126.5">GND</text>
<text x="302.7" y="138.1">+3V3</text>
<text x="193.5" y="152.1">+3V3</text>
<text x="355.8" y="154.4">+3V3</text>
<text x="133.3" y="160.8">GND</text>
<text x="356.8" y="157">GND</text>
<text x="188.9" y="169.5">GND</text>
<text x="303.2" y="168.2">GND</text>
<text x="387" y="168.2">GND</text>
<text x="138.1" y="177.1">GND</text>
</g>
<g font-size="1" fill="#a90000">
<text x="367.7" y="64.6">1</text>
<text x="153.1" y="69.7">6</text>
<text x="176" y="69.7">1</text>
<text x="367.7" y="67.1">2</text>
<text x="367.7" y="69.7">3</text>
<text x="153.1" y="72.2">4</text>
<text x="176" y="74.7">3</text>
<text x="176" y="72.2">5</text>
<text x="367.7" y="72.2">4</text>
<text x="367.7" y="74.7">5</text>
<text x="367.7" y="77.3">6</text>
<text x="164.9" y="80.6" transform="rotate(-90 164.9 80.6)">2</text>
<text x="367.7" y="79.8">7</text>
<text x="367.7" y="82.4">8</text>
<text x="367.2" y="87.4">10</text>
<text x="367.2" y="90">11</text>
<text x="367.7" y="84.9">9</text>
<text x="367.2" y="92.5">12</text>
<text x="367.2" y="95.1">13</text>
<text x="367.2" y="97.6">14</text>
<text x="367.2" y="100.1">15</text>
<text x="304.6" y="106" transform="rotate(-90 304.6 106)">5</text>
<text x="367.2" y="102.7">16</text>
<text x="367.2" y="105.2">17</text>
<text x="367.2" y="107.8">18</text>
<text x="292.8" y="112.8">3</text>
<text x="315.7" y="112.8">4</text>
<text x="367.2" y="110.3">19</text>
<text x="367.2" y="112.8">20</text>
<text x="292.8" y="117.9">1</text>
<text x="315.7" y="117.9">6</text>
<text x="367.2" y="115.4">21</text>
<text x="367.2" y="117.9">22</text>
<text x="304.6" y="123.8" transform="rotate(-90 304.6 123.8)">2</text>
<text x="367.2" y="120.5">23</text>
<text x="367.2" y="123">24</text>
<text x="367.2" y="125.5">25</text>
<text x="367.2" y="128.1">26</text>
<text x="367.2" y="130.6">27</text>
<text x="367.2" y="133.2">28</text>
<text x="367.2" y="135.7">29</text>
<text x="367.2" y="138.2">30</text>
<text x="367.2" y="140.8">31</text>
<text x="367.2" y="143.3">32</text>
<text x="304.6" y="144.1" transform="rotate(-90 304.6 144.1)">5</text>
<text x="367.2" y="145.9">33</text>
<text x="367.2" y="148.4">34</text>
<text x="292.8" y="150.9">3</text>
<text x="315.7" y="150.9">4</text>
<text x="367.2" y="150.9">35</text>
<text x="367.2" y="153.5">36</text>
<text x="292.8" y="156">1</text>
<text x="304.6" y="161.9" transform="rotate(-90 304.6 161.9)">2</text>
<text x="315.7" y="156">6</text>
<text x="367.2" y="156">37</text>
<text x="367.2" y="158.6">38</text>
<text x="367.2" y="161.1">39</text>
<text x="382.5" y="161.1">41</text>
<text x="367.2" y="163.6">40</text>
<text x="382.5" y="163.6">42</text>
</g>
</svg>
